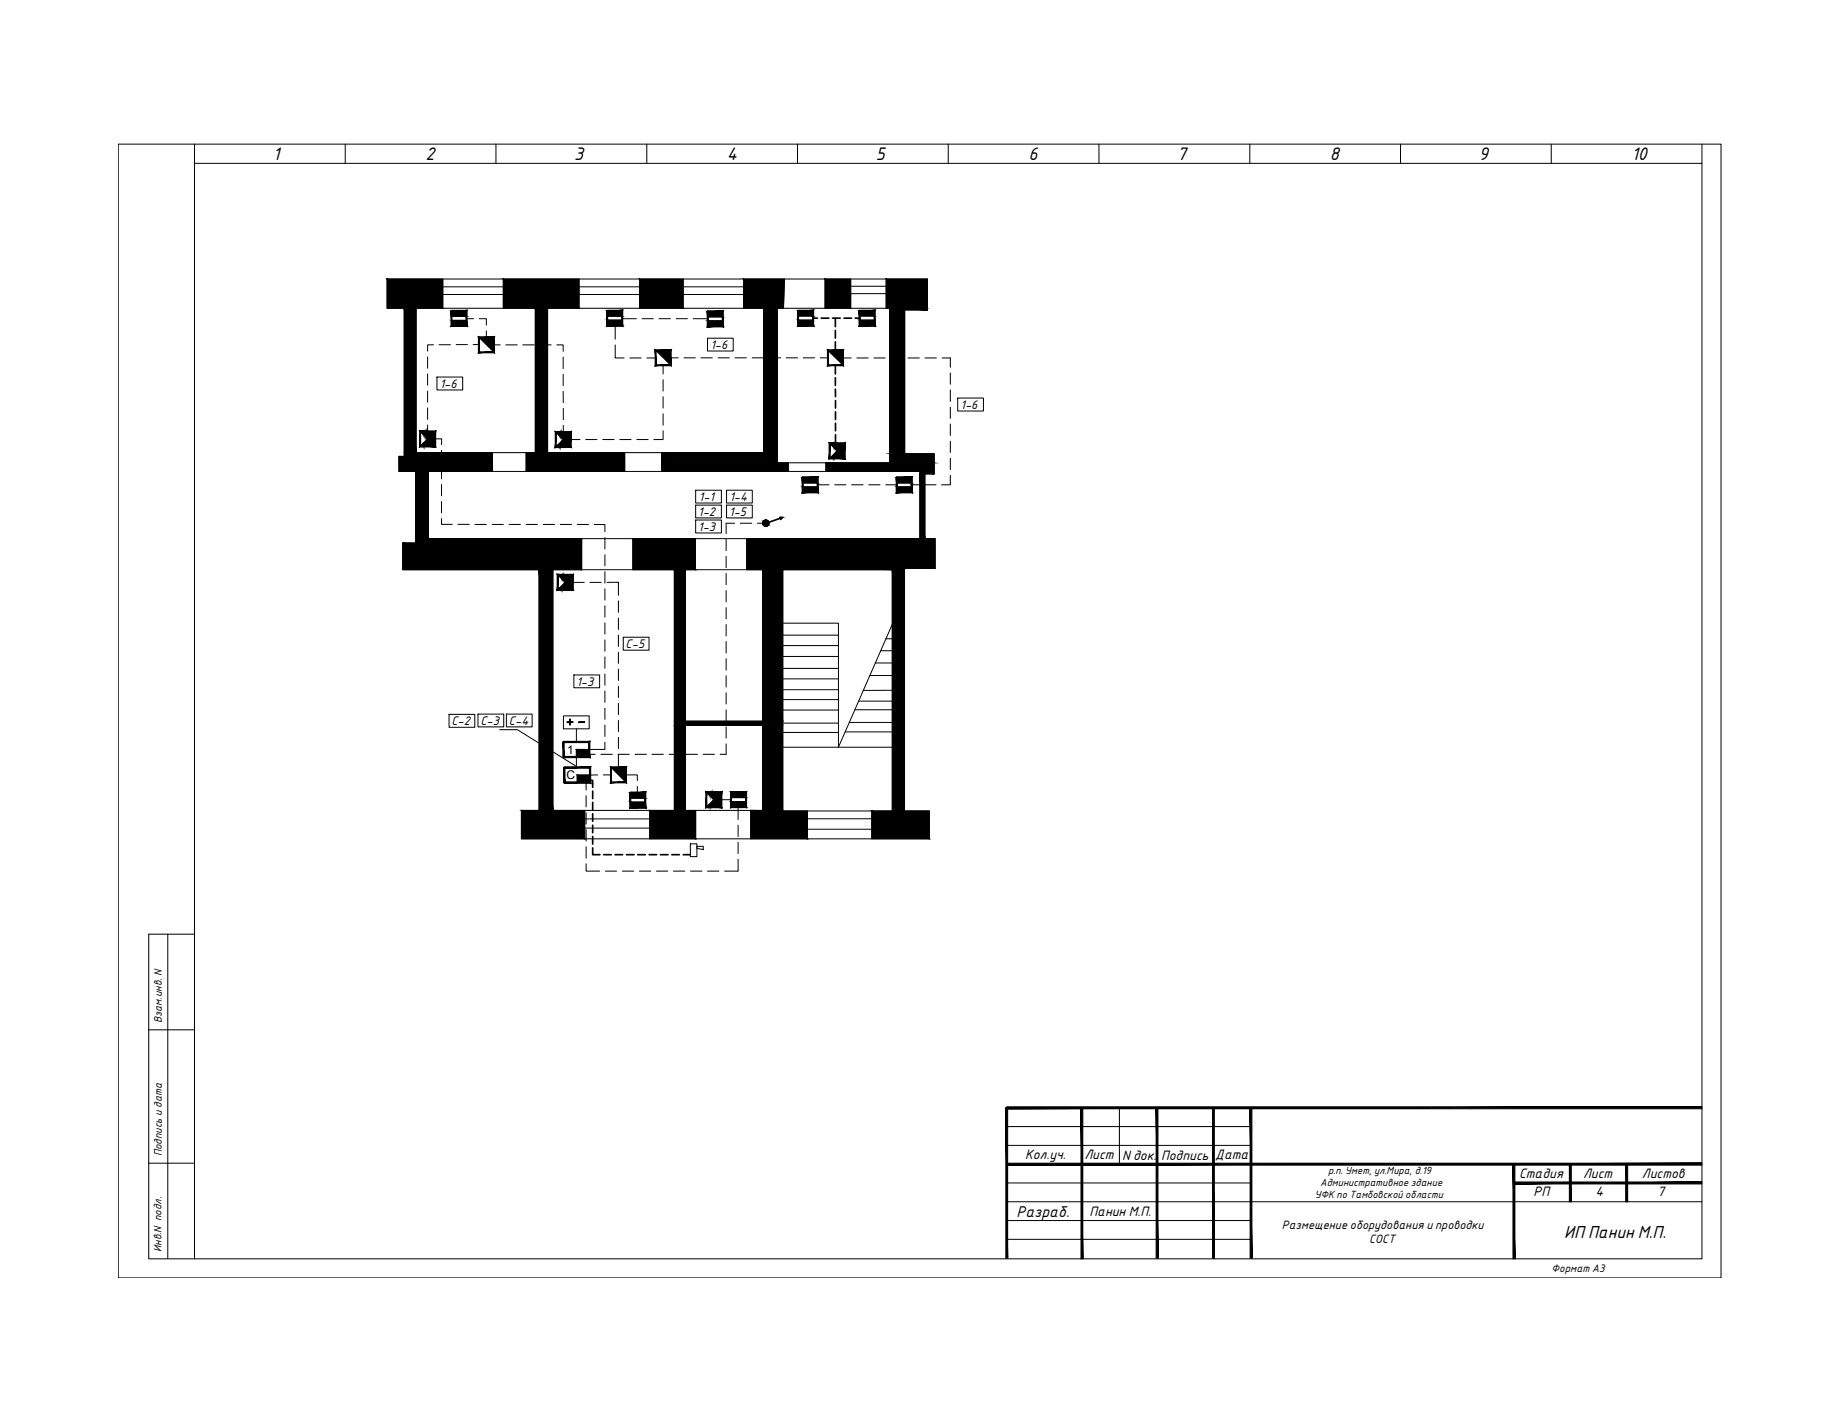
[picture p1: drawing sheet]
<svg xmlns="http://www.w3.org/2000/svg" width="279mm" height="216mm" viewBox="0 0 279 216" stroke-linecap="round" stroke-linejoin="round" font-family="sans-serif">
<!-- layer: DESC -->
<g fill="none" stroke="#000" stroke-width=".15">
<path d="M18 21.9h243.8v172.4h-243.8zM29.6 24.8h229.3v166.6h-236.3M29.6 21.9v169.5M52.5 21.9v2.9M75.4 21.9v2.9M98.4 21.9v2.9M121.3 21.9v2.9M144.2 21.9v2.9M167.1 21.9v2.9M190.1 21.9v2.9M213 21.9v2.9M235.9 21.9v2.9"/>
<path d="M258.9 21.9v2.9M65 54.3v1.7M65 56.8v1.8M65 59.4v1.8M65.9 52.4h-.9v1M66.5 57.3h3.9v2h-3.9zM66.8 52.4h1.7M68.7 47.3h2.3v.8h-2.3zM68.7 48.7h2.3v.9h-2.3zM69.4 52.4h1.7M70.9 48.5h1.1M72.8 52.4h-.8"/>
<path d="M72.9 48.5h1.1v.9M74 50.3v1M75.1 52.4h1M76.9 52.4h1.8M79.5 52.4h1.8M82.1 52.4h1.7M84.7 52.4h1v1M85.7 54.3v1.7M85.7 56.9v1.7M85.7 59.5v1.7M92.4 47.2h2.3v.9h-2.3zM92.4 48.7h2.3v.8h-2.3z"/>
<path d="M93.6 52.4v2h1.3M93.6 49.6v2M94.7 48.5h2.1M95.8 54.4h1.7M97.7 48.5h1.7M98.4 54.4h1.3M100.2 48.5h1.8M100.9 55.5v1.4M100.9 57.7v1.8M102 54.4h1.2M102.8 48.5h1.8M104 54.4h1.8"/>
<path d="M105.4 48.5h2.1M106.6 54.4h1.7M107.6 51.4h3.9v2h-3.9zM107.6 47.3h2.3v.9h-2.3zM107.6 48.8h2.3v.8h-2.3zM109.2 54.4h1.7M111.8 54.4h1.7M114.4 54.4h1.7M117 54.4h1.7M119.6 54.4h1.7M121.4 48.7h2.3v.8h-2.3zM122.2 54.4h1.7"/>
<path d="M124.7 54.4h1.2M128.2 54.4h1.3M130.3 54.4h1.8M130.7 48.7h2.3v.8h-2.3zM132.9 54.4h1.7M135.5 54.4h1.7M138.1 54.4h1.7M140.7 54.4h1.7M143.3 54.4h1.2v1.4M144.5 56.7v1.7M144.5 59.3v1.7M65 62v1.8"/>
<path d="M65 64.6v1M66.2 66.7h1v.9M67.2 68.5v1.7M67.2 71.1v1.7M67.2 73.7v1.7M67.2 76.2v1.8M67.2 78.8v.9M67.2 79.7h1.6M69.7 79.7h1.7M72.2 79.7h1.8M74.8 79.7h1.8M77.4 79.7h1.8"/>
<path d="M80 79.7h1.7M82.6 79.7h1.7M85.2 79.7h1.7M85.7 62.1v1.7M85.7 64.7v1M86.8 66.8h1.4M87.8 79.7h1.7M89.1 66.8h1.7M90.4 79.7l1.6 .1v1.1M91.7 66.8h1.7M94.3 66.8h1.7M96.9 66.8h1.7"/>
<path d="M100.9 65.5v1.3h-1.4M100.9 60.3v1.7M100.9 62.9v1.8M105.8 74.5h3.9v2h-3.9zM105.8 76.8h3.9v1.9h-3.9zM105.8 79.1h3.9v1.9h-3.9zM110.5 74.5h3.9v2h-3.9zM110.5 76.8h3.9v1.9h-3.9zM111.7 79.6h-1.3v1.5M112.6 79.6h1.7M115.2 79.6h1.3M119.9 70.4v1.3"/>
<path d="M122.1 72.6h2.2v.8h-2.2zM122.1 74h2.2v.9h-2.2zM124.3 73.7h1.8M125.6 70.4v1.3M127 73.7h1.7M129.5 73.7h1.8M132.1 73.7h1.8M134.7 73.7h1.8M136.4 72.6h2.3v.8h-2.3zM136.4 74h2.3v.9h-2.3zM138.4 73.7h1.4M140.6 73.7h1.8"/>
<path d="M144.5 72.2v1.5h-1.3M144.5 61.9v1.7M144.5 64.5v1.7M144.5 67.1v1.7M144.5 69.7v1.7M145.7 60.5h3.9v2h-3.9zM87.1 88.5h1.8M89.7 88.5h1.8M92 81.7v1.8M92 84.3v1.7M92 86.9v1.8M92 89.5v1.7"/>
<path d="M92 92.1v1.7M92 94.7v1.7M92 97.3v1.7M92 99.9v1.7M92.3 88.5h1.8v2M94.1 91.4v1.7M94.1 94v1.7M94.1 96.5v1.8M94.1 99.2v1.7M94.8 96.9h3.9v2h-3.9zM110.4 82v1.7M110.4 84.6v1.7"/>
<path d="M110.4 87.2v1.7M110.4 89.8v1.7M110.4 92.4v1.7M110.4 95v1.7M110.4 97.5v1.8M68.3 108.6h3.9v2h-3.9zM72.7 108.6h3.9v1.9h-3.9zM76 110.9h2.7l9 5.6M77 108.6h3.9v1.9h-3.9zM85.7 108.8h3.9v2h-3.9zM87.3 102.6h3.9v2h-3.9zM87.7 115.1h.1"/>
<path d="M87.7 110.8v2M87.7 115.1v1.6M87.8 119h.1M89.1 119v1.1M89.6 114.7h.9M90.9 117.8h-3.1v1.2M91.4 114.7h1.7M91.8 117.8h1.1M92 112.8v1.1h-4.3v1.2M92 102.5v1.7M92 105.1v1.7M92 107.7v1.7"/>
<path d="M92 110.2v1.8M94 114.7h1.7M94.1 101.7v1.8M94.1 104.3v1.8M94.1 106.9v1.8M94.1 109.5v1.7M94.1 112.1v1.7M94.1 114.7v2M95.2 117.8h1.7v.9M96.6 114.7h1.7M96.9 119.6v.8M99.2 114.7h1.7"/>
<path d="M101.8 114.7h1.7M104.3 114.7h1.8M106.9 114.7h1.8M110.4 113.1v1.6h-.9M110.4 100.1v1.8M110.4 102.7v1.8M110.4 105.3v1.7M110.4 107.9v1.8M110.4 110.5v1.7M89.1 131.3v1.1h2.1M89.1 121v1.7M89.1 123.6v1.7"/>
<path d="M89.1 126.1v1.8M89.1 128.7v1.8M92.1 132.4h1.7M94.7 132.4h1.7M95.9 120.5h2.3v.9h-2.3zM95.9 121.9h2.3v.9h-2.3zM97.3 132.4h1.7M99.8 132.4h1.8M102.4 132.4h1.8M105 128.3h1v1.9h-1zM105 132.4h1.8M106 128.7h1v.5l-1-.2z"/>
<path d="M107.6 132.4h1.7M109.7 121.6h1.5M111.2 120.4h2.3v.9h-2.3zM111.2 121.9h2.3v.8h-2.3zM112.3 130.6v1.8h-2.1M112.3 122.8v1.8M112.3 125.5v1.7M112.3 128.1v1.7M22.6 156.6h7M25.5 142v49.4M29.6 142h-7v49.4M22.6 176.9h7"/>
<path d="M153.1 171.3h37.2M153.1 174.1h37.2M153.1 179.9h37.2M170.3 168.4v8.6M153.1 182.7h105.7M153.1 188.4h37.2M153.1 185.6h37.2"/>
</g>
<g fill="#000" stroke="#000" stroke-width=".15">
<path d="M72.9 51.4h2.1l.1 2.1zM99.8 53.3h2.1l.1 2.2zM126 53.3h2.1l.1 2.2zM93 116.7h2.1l.1 2.2z"/>
<path d="M61.5 46.9l1.8 21.9v-21.9zM61.5 46.9l1.8 21.9h-1.8z"/>
<path d="M58.9 42.4l8.4 4.5v-4.5zM58.9 42.4l8.4 4.5h-8.4z"/>
<path d="M68.7 47.2v.1l2.3-.1zM68.7 47.3l2.3-.1-.1 .1zM71 47.2l-.1 .1 .1 2.3zM70.9 47.3l.1 2.3-.1-.1zM68.6 49.6h2.4l-.1-.1zM68.6 49.6l.1-.1h2.2zM68.6 47.3v2.3l.1-.1zM68.6 47.3h.1v2.2z"/>
<path d="M68.7 47.3l2.3 .8v-.8zM68.7 47.3l2.3 .8h-2.3z"/>
<path d="M68.7 48.7l2.3 .9v-.9zM68.7 48.7l2.3 .9h-2.3z"/>
<path d="M72.8 51.2l.1 .2 2.3-.2zM72.9 51.4l2.3-.2-.2 .2zM75.2 51.2l-.2 .2 .2 2.2zM75 51.4l.2 2.2-.2-.1zM72.8 53.6h2.4l-.2-.1zM72.8 53.6l.1-.1h2.1zM72.8 51.2v2.4l.1-.1zM72.8 51.2l.1 .2v2.1z"/>
<path d="M81.4 46.9l1.9 21.9v-21.9zM81.4 46.9l1.9 21.9h-1.9z"/>
<path d="M76.6 42.4l11.5 4.5v-4.5zM76.6 42.4l11.5 4.5h-11.5z"/>
<path d="M92.4 47.2v.1l2.3-.1zM92.4 47.3l2.3-.1-.1 .1zM94.7 47.2l-.1 .1 .1 2.3zM94.6 47.3l.1 2.3-.1-.1zM92.3 49.6h2.4l-.1-.1zM92.3 49.6l.1-.1h2.2zM92.3 47.2v2.4l.1-.1zM92.3 47.2h.1v2.3z"/>
<path d="M92.4 47.2l2.3 .9v-.9zM92.4 47.2l2.3 .9h-2.3z"/>
<path d="M92.4 48.7l2.3 .8v-.8zM92.4 48.7l2.3 .8h-2.3z"/>
<path d="M99.6 53.2l.2 .1 2.3-.1zM99.8 53.3l2.3-.1-.2 .1zM102.1 53.2l-.2 .1 .2 2.3zM101.9 53.3l.2 2.3-.2-.1zM99.6 55.6h2.5l-.2-.1zM99.6 55.6l.2-.1h2.1zM99.6 53.2v2.4l.2-.1zM99.6 53.2l.2 .1v2.2z"/>
<path d="M97.3 42.4l6.6 4.5v-4.5zM97.3 42.4l6.6 4.5h-6.6z"/>
<path d="M107.6 47.3v.1l2.4-.1zM107.6 47.4l2.4-.1-.2 .1zM110 47.3l-.2 .1 .2 2.3zM109.8 47.4l.2 2.3-.2-.1zM107.6 49.7h2.4l-.2-.1zM107.6 49.7l.1-.1h2.1zM107.6 47.3v2.4l.1-.1zM107.6 47.3h.1v2.3z"/>
<path d="M107.6 47.3l2.3 .9v-.9zM107.6 47.3l2.3 .9h-2.3z"/>
<path d="M107.6 48.8l2.3 .8v-.8zM107.6 48.8l2.3 .8h-2.3z"/>
<path d="M116.2 46.9l2 21.9v-21.9zM116.2 46.9l2 21.9h-2z"/>
<path d="M113.1 42.4l6.1 4.5 .1-4.5zM113.1 42.4l6.1 4.5h-6.1z"/>
<path d="M121.4 47.2v.1l2.4-.1zM121.4 47.3l2.4-.1-.2 .1zM123.8 47.2l-.2 .1 .2 2.3zM123.6 47.3l.2 2.3-.2-.1zM121.3 49.6h2.5l-.2-.1zM121.5 49.5h2.1l-2.3 .1zM121.3 47.2v2.4l.2-.1zM121.3 47.2h.2v2.3z"/>
<path d="M121.4 47.2l2.3 .9v-.9zM121.4 47.2l2.3 .9h-2.3z"/>
<path d="M121.4 48.7l2.3 .8v-.8zM121.4 48.7l2.3 .8h-2.3z"/>
<path d="M125.8 53.2l.2 .1 2.3-.1zM126 53.3l2.3-.1-.2 .1zM128.3 53.2l-.2 .1 .2 2.3zM128.1 53.3l.2 2.3-.2-.1zM125.8 55.6h2.5l-.2-.1zM125.8 55.6l.2-.1h2.1zM125.8 53.2v2.4l.2-.1zM125.8 53.2l.2 .1v2.2z"/>
<path d="M125.5 42.4l3.9 4.5v-4.5zM125.5 42.4l3.9 4.5h-3.9z"/>
<path d="M130.7 47.2v.1l2.4-.1zM130.7 47.3l2.4-.1-.2 .1zM132.9 47.3l.2 2.3v-2.4zM132.9 47.3l.2 2.3-.2-.1zM130.7 49.6h2.4l-.2-.1zM130.7 49.6l.1-.1h2.1zM130.7 47.2v2.4l.1-.1zM130.7 47.2h.1v2.3z"/>
<path d="M130.7 47.2l2.3 .9v-.9zM130.7 47.2l2.3 .9h-2.3z"/>
<path d="M130.7 48.7l2.3 .8v-.8zM130.7 48.7l2.3 .8h-2.3z"/>
<path d="M135.3 47.1l2.3 21.9v-21.9zM135.3 47.1l2.3 21.9h-2.3z"/>
<path d="M134.8 42.4l6.3 4.5v-4.5zM134.8 42.4l6.3 4.5h-6.3z"/>
<path d="M135.3 46.9l5.8 .2v-.2zM135.3 46.9l5.8 .2h-5.8z"/>
<path d="M64.2 65.6h.2l-.2 .2zM64.4 65.6l-.2 .2h.2z"/>
<path d="M64.4 67.7v.1h-.2zM64.2 67.7v.1l.2-.1z"/>
<path d="M64.4 65.6h.1l-.1 .3zM64.5 65.6l-.1 .3h.1z"/>
<path d="M64.5 65.6h.1l-.1 .5zM64.6 65.6l-.1 .5h.1z"/>
<path d="M64.5 67.5v.3h-.1zM64.4 67.5v.3l.1-.3z"/>
<path d="M64.6 67.4v.4h-.1zM64.5 67.4v.4l.1-.4z"/>
<path d="M64.6 65.6h.2l-.2 .6zM64.8 65.6l-.2 .6h.2z"/>
<path d="M64.8 65.6h.1l-.1 .8zM64.9 65.6l-.1 .8h.1z"/>
<path d="M64.8 67.2v.6h-.2zM64.6 67.2v.6l.2-.6z"/>
<path d="M64.9 67.1v.7h-.1zM64.8 67.1v.7l.1-.7z"/>
<path d="M64.9 65.6h.2l-.2 .9zM65.1 65.6l-.2 .9h.2z"/>
<path d="M65.1 65.6h.1l-.1 2.2zM65.2 65.6l-.1 2.2h.1z"/>
<path d="M65.1 66.9v.9h-.2zM64.9 66.9v.9l.2-.9z"/>
<path d="M65.1 66.7l.1 .1-1.2 1zM64 67.8l.1 .1 1.1-1.1z"/>
<path d="M63.2 71.7l1.9 10.2v-10.2zM63.2 71.7l1.9 10.2h-1.9z"/>
<path d="M65.2 65.6h.1l-.1 2.2zM65.3 65.6l-.1 2.2h.2z"/>
<path d="M64.1 65.6l1.1 1.1-.1 .1zM64.1 65.6l-.1 .1 1.1 1.1z"/>
<path d="M65.3 65.6h.2l-.2 2.2zM65.5 65.6l-.2 2.2h.2z"/>
<path d="M65.5 65.6h.2l-.2 2.2zM65.7 65.6l-.2 2.2h.2z"/>
<path d="M65.7 65.6h.1l-.1 2.2zM65.8 65.6l-.1 2.2h.1z"/>
<path d="M65.8 65.6h.1l-.1 2.2zM65.9 65.6l-.1 2.2h.1z"/>
<path d="M65.9 65.6h.2l-.2 2.2zM66.1 65.6l-.2 2.2h.2z"/>
<path d="M66.3 65.5v2.5l-.2-.2zM66.3 65.5l-.2 .2v2.1zM63.8 65.5h2.5l-.2 .2zM63.8 65.5l.2 .2h2.1zM63.8 65.5l.2 .2-.2 2.3zM64 65.7l-.2 2.3 .2-.2zM64 67.8l2.3 .2h-2.5zM64 67.8l2.3 .2-.2-.2z"/>
<path d="M61.5 68.8l13.4 .6v-.6zM61.5 68.8l13.4 .6h-13.4z"/>
<path d="M60.7 69.4l14.2 2.3v-2.3zM60.7 69.4l14.2 2.3h-14.2z"/>
<path d="M84.8 65.7h.2l-.2 .2zM85 65.7l-.2 .2h.2z"/>
<path d="M85 67.7v.2h-.2zM84.8 67.7v.2l.2-.2z"/>
<path d="M85 65.8h.1l-.1 .2zM85.1 65.8l-.1 .2h.1z"/>
<path d="M85.1 65.8h.2l-.2 .4zM85.3 65.8l-.2 .4h.2z"/>
<path d="M85.1 67.6v.3h-.1zM85 67.6v.3l.1-.3z"/>
<path d="M85.3 67.5v.4h-.2zM85.1 67.5v.4l.2-.4z"/>
<path d="M85.3 65.7h.1l-.1 .6zM85.4 65.7l-.1 .6h.1z"/>
<path d="M85.4 65.7h.1l-.1 .8zM85.5 65.7l-.1 .8h.1z"/>
<path d="M85.4 67.3v.6h-.1zM85.3 67.3v.6l.1-.6z"/>
<path d="M85.5 65.8h.2l-.2 .8zM85.7 65.8l-.2 .8h.2z"/>
<path d="M85.5 67.2v.7h-.1zM85.4 67.2v.7l.1-.7z"/>
<path d="M85.7 65.7h.1l-.1 2.2zM85.8 65.7l-.1 2.2h.1z"/>
<path d="M85.7 67v.9h-.2zM85.5 67v.9l.2-.9z"/>
<path d="M85.7 66.8l.1 .1-1.2 1zM84.6 67.9l.1 .1 1.1-1.1z"/>
<path d="M85.8 65.7h.2l-.2 2.2zM86 65.7l-.2 2.2h.2z"/>
<path d="M84.7 65.7l1.1 1.1-.1 .1zM84.7 65.7l-.1 .1 1.1 1.1z"/>
<path d="M86 65.7h.1l-.1 2.2zM86.1 65.7l-.1 2.2h.1z"/>
<path d="M86.1 65.7h.2l-.2 2.2zM86.3 65.7l-.2 2.2h.2z"/>
<path d="M86.2 65.7h.2l-.1 2.2zM86.4 65.7l-.1 2.2h.1z"/>
<path d="M86.4 65.7h.2l-.2 2.2zM86.6 65.7l-.2 2.2h.2z"/>
<path d="M86.6 65.7h.1l-.1 2.2zM86.7 65.7l-.1 2.2h.1z"/>
<path d="M86.9 65.6v2.4l-.2-.1zM86.9 65.6l-.2 .2v2.1zM84.4 65.6h2.5l-.2 .2zM84.4 65.6l.2 .2h2.1zM84.4 65.6l.2 .2-.2 2.3zM84.6 65.8l-.2 2.3 .2-.2zM84.6 67.9l2.3 .1-2.5 .1zM84.6 67.9l2.3 .1-.2-.1z"/>
<path d="M80 68.8l15 2.9v-2.9zM80 68.8l15 2.9h-15z"/>
<path d="M100.6 68.8l17.6 1.6v-1.6zM100.6 68.8l17.6 1.6h-17.6z"/>
<path d="M100.6 70.4l19.3 1.3v-1.3zM100.6 70.4l19.3 1.3h-19.3z"/>
<path d="M122.1 72.5v.2l2.3-.2zM122.1 72.7l2.3-.2-.1 .2zM124.4 72.5l-.1 .2 .1 2.2zM124.3 72.7l.1 2.2-.1-.1zM122 74.9h2.4l-.1-.1zM122 74.9l.1-.1h2.2zM122 72.6v2.3l.1-.1zM122 72.6h.1v2.2z"/>
<path d="M122.1 72.6l2.2 .8v-.8zM122.1 72.6l2.2 .8h-2.2z"/>
<path d="M122.1 74l2.2 .9v-.9zM122.1 74l2.2 .9h-2.2z"/>
<path d="M126.5 67.4h.2l-.2 .2zM126.7 67.4l-.2 .2h.2z"/>
<path d="M126.6 67.5h.2l-.2 .3zM126.8 67.5l-.2 .3h.2z"/>
<path d="M126.7 69.5v.1h-.2zM126.5 69.5v.1l.2-.1z"/>
<path d="M126.8 69.3v.3h-.2zM126.6 69.3v.3l.2-.3z"/>
<path d="M126.8 67.5h.1l-.1 .4zM126.9 67.5l-.1 .4h.1z"/>
<path d="M126.9 67.4h.2l-.2 .7zM127.1 67.4l-.2 .7h.2z"/>
<path d="M126.9 69.2v.4h-.1zM126.8 69.2v.4l.1-.4z"/>
<path d="M127.1 67.4h.1l-.1 .8zM127.2 67.4l-.1 .8h.1z"/>
<path d="M127.1 69v.6h-.2zM126.9 69v.6l.2-.6z"/>
<path d="M127.2 67.5h.2l-.2 .9zM127.4 67.5l-.2 .9h.2z"/>
<path d="M127.2 68.9v.7h-.1zM127.1 68.9v.7l.1-.7z"/>
<path d="M127.3 67.4h.2l-.2 2.2zM127.5 67.4l-.2 2.2h.2z"/>
<path d="M127.4 68.7v.9h-.2zM127.2 68.7v.9l.2-.9z"/>
<path d="M127.4 68.5l.1 .1-1.2 1zM126.3 69.6l.1 .1 1.1-1.1z"/>
<path d="M127.5 67.4h.1l-.1 2.2zM127.6 67.4l-.1 2.2h.1z"/>
<path d="M126.4 67.4l1.1 1.1-.1 .1zM126.4 67.4l-.1 .1 1.1 1.1z"/>
<path d="M127.6 67.4h.2l-.2 2.2zM127.8 67.4l-.2 2.2h.2z"/>
<path d="M127.8 67.4h.1l-.1 2.2zM127.9 67.4l-.1 2.2h.1z"/>
<path d="M127.9 67.4h.2l-.2 2.2zM128.1 67.4l-.2 2.2h.2z"/>
<path d="M128.1 67.4h.1l-.1 2.2zM128.2 67.4l-.1 2.2h.1z"/>
<path d="M128.2 67.4h.2l-.2 2.2zM128.4 67.4l-.2 2.2h.2z"/>
<path d="M128.5 67.3l.1 2.5-.2-.2zM128.5 67.3l-.1 .2v2.1zM126.1 67.3h2.4l-.1 .2zM126.1 67.3l.2 .2h2.1zM126.1 67.3l.2 .2-.2 2.3zM126.3 67.5l-.2 2.3 .2-.2zM126.1 69.8l.2-.2 2.3 .2zM126.3 69.6l2.3 .2-.2-.2z"/>
<path d="M136.4 72.5v.2l2.3-.2zM136.4 72.7l2.3-.2-.1 .2zM138.6 72.7l.1 2.2v-2.4zM138.6 72.7l.1 2.2-.1-.1zM136.3 74.9h2.4l-.1-.1zM136.3 74.9l.2-.1h2.1zM136.3 72.6v2.3l.2-.1zM136.3 72.6h.2v2.2z"/>
<path d="M136.4 72.6l2.3 .8v-.8zM136.4 72.6l2.3 .8h-2.3z"/>
<path d="M136.4 74l2.3 .9v-.9zM136.4 74l2.3 .9h-2.3z"/>
<path d="M139.9 72.1l.8 9.8v-9.8zM139.9 72.1l.8 9.8h-.8z"/>
<path d="M135.3 69l6.8 1.4v-1.4zM135.3 69l6.8 1.4h-6.8z"/>
<path d="M125.6 70.4l16.5 1.3v-1.3zM125.6 70.4l16.5 1.3h-16.5z"/>
<path d="M139.9 71.7l2.2 .4v-.4zM139.9 71.7l2.2 .4h-2.2z"/>
<path d="M82 86.6l2.1 36.6v-36.6zM82 86.6l2.1 36.6h-2.1z"/>
<path d="M85.1 87.4h.2l-.2 .2zM85.3 87.4l-.2 .2h.2z"/>
<path d="M85.3 87.4h.1l-.1 .4zM85.4 87.4l-.1 .4h.1z"/>
<path d="M85.3 89.5v.1h-.2zM85.1 89.5v.1l.2-.1z"/>
<path d="M85.4 89.3v.3h-.1zM85.3 89.3v.3l.1-.3z"/>
<path d="M85.4 87.4h.2l-.2 .5zM85.6 87.4l-.2 .5h.2z"/>
<path d="M85.5 87.4h.2l-.2 .6zM85.7 87.4l-.2 .6h.2z"/>
<path d="M85.6 89.2v.4h-.2zM85.4 89.2v.4l.2-.4z"/>
<path d="M85.7 87.4h.1l-.1 .8zM85.8 87.4l-.1 .8h.1z"/>
<path d="M85.7 89v.6h-.1zM85.5 89l.1 .6 .1-.6z"/>
<path d="M85.8 87.4h.2l-.2 .9zM86 87.4l-.2 .9h.2z"/>
<path d="M85.9 88.9v.7h-.2zM85.7 88.9v.7l.2-.7z"/>
<path d="M86 87.4h.1l-.1 2.2zM86.1 87.4l-.1 2.2h.1z"/>
<path d="M86 88.7v.9h-.2zM85.8 88.7v.9l.2-.9z"/>
<path d="M86 88.5l.1 .1-1.2 1zM84.9 89.6l.1 .1 1.1-1.1z"/>
<path d="M86.1 87.4h.2l-.2 2.2zM86.3 87.4l-.2 2.2h.2z"/>
<path d="M85 87.4l1.1 1.1-.1 .1zM84.9 87.5l1.1 1.1-1-1.2z"/>
<path d="M86.3 87.4h.1l-.1 2.2zM86.4 87.4l-.1 2.2h.1z"/>
<path d="M86.4 87.4h.2l-.2 2.2zM86.6 87.4l-.2 2.2h.2z"/>
<path d="M86.6 87.4h.1l-.1 2.2zM86.7 87.4l-.1 2.2h.1z"/>
<path d="M86.7 87.4h.2l-.2 2.2zM86.9 87.4l-.2 2.2h.2z"/>
<path d="M86.9 87.4h.1l-.1 2.2zM87 87.4l-.1 2.2h.1z"/>
<path d="M87.2 87.3v2.5l-.2-.2zM87 87.5v2.1l.2-2.3zM84.7 87.3h2.5l-.2 .2zM84.7 87.3l.2 .2h2.1zM84.7 87.3l.2 .2-.2 2.3zM84.9 87.5l-.2 2.3 .2-.2zM84.7 89.8l.2-.2 2.3 .2zM84.9 89.6l2.3 .2-.2-.2z"/>
<path d="M63.2 81.9l25.3 .7v-.7zM63.2 81.9l25.3 .7h-25.3z"/>
<path d="M61.2 82.6l27.3 4v-4zM61.2 82.6l27.3 4h-27.3z"/>
<path d="M102.6 86.6l1.7 23.1v-23.1zM102.6 86.6l1.7 23.1h-1.7z"/>
<path d="M96.3 81.9l9.5 4.7v-4.7zM96.3 81.9l9.5 4.7h-9.5z"/>
<path d="M116 86.6l3.1 23.1v-23.1zM116 86.6l3.1 23.1h-3.1z"/>
<path d="M113.6 86.4l24 .2v-.2zM113.6 86.4l24 .2h-24z"/>
<path d="M135.7 86.6l1.9 36.7v-36.7zM135.7 86.6l1.9 36.7h-1.9z"/>
<path d="M113.6 81.9l28.6 4.5v-4.5zM113.6 81.9l28.6 4.5h-28.6z"/>
<path d="M85.7 112.7v.2l4-.2zM85.7 112.9l4-.2-.2 .2zM89.5 112.9l.2 2.3v-2.5zM89.5 112.9l.2 2.3-.2-.2zM85.7 115.2h4l-.2-.2zM85.7 115h3.8l-3.8 .2z"/>
<path d="M85.6 112.8l.2 2.3v-2.3zM85.6 112.8l.2 2.3h-.2z"/>
<path d="M85.8 116.6v.2l4-.2zM85.8 116.8l4-.2-.1 .2zM89.8 116.6l-.1 .2 .1 2.3zM89.7 116.8l.1 2.3-.1-.2zM85.8 119.1h4l-.1-.2zM85.8 118.9h3.9l-3.9 .2z"/>
<path d="M85.7 116.7l.2 2.3v-2.3zM85.7 116.7l.2 2.3h-.2z"/>
<path d="M86.2 109.7v.2l.9-.2zM86.2 109.9l.9-.2v.2z"/>
<path d="M86.6 109.3l.2 .9v-.9zM86.6 109.3l.2 .9h-.2z"/>
<path d="M88 109.7v.2l.9-.2zM88 109.9l.9-.2v.2z"/>
<path d="M87.7 113.9l1.9 1.2v-1.2zM87.7 113.9l1.9 1.2h-1.9z"/>
<path d="M87.8 117.8l1.9 1.2v-1.2zM87.8 117.8l1.9 1.2h-1.9z"/>
<path d="M92.9 116.6l.1 .1 2.3-.1zM93 116.7l2.3-.1-.2 .1zM95.3 116.6l-.2 .1 .2 2.3zM95.1 116.7l.2 2.3-.2-.1zM92.9 119h2.4l-.2-.1zM92.9 119l.1-.1h2.1zM92.9 116.6v2.4l.1-.1zM92.9 116.6l.1 .1v2.2z"/>
<path d="M102.6 110.3l1.7 12.9v-12.9zM102.6 110.3l1.7 12.9h-1.7z"/>
<path d="M102.6 109.7l16.5 .6v-.6zM102.6 109.7l16.5 .6h-16.5z"/>
<path d="M116 110.3l3.1 12.9v-12.9zM116 110.3l3.1 12.9h-3.1z"/>
<path d="M79.3 123.2l9.6 4.3v-4.3zM79.3 123.2l9.6 4.3h-9.6z"/>
<path d="M95.9 120.4v.2l2.3-.2zM95.9 120.6l2.3-.2-.1 .2zM98.2 120.4l-.1 .2 .1 2.3zM98.1 120.6l.1 2.3-.1-.2zM95.8 122.9h2.4l-.1-.2zM95.9 122.7h2.2l-2.3 .2zM95.8 120.5v2.4l.1-.2zM95.8 120.5h.1v2.2z"/>
<path d="M95.9 120.5l2.3 .9v-.9zM95.9 120.5l2.3 .9h-2.3z"/>
<path d="M95.9 121.9l2.3 .9v-.9zM95.9 121.9l2.3 .9h-2.3z"/>
<path d="M98.8 123.2l7 4.3v-4.3zM98.8 123.2l7 4.3h-7z"/>
<path d="M107.7 120.5h.2l-.2 .2zM107.9 120.5l-.2 .2h.2z"/>
<path d="M107.9 120.5h.1l-.1 .3zM108 120.5l-.1 .3h.1z"/>
<path d="M107.9 122.5v.2h-.1zM107.8 122.5v.2l.1-.2z"/>
<path d="M108 120.5h.2l-.2 .5zM108.2 120.5l-.2 .5h.2z"/>
<path d="M108 122.4v.3h-.1zM107.9 122.4v.3l.1-.3z"/>
<path d="M108.2 120.5h.1l-.1 .6zM108.3 120.5l-.1 .6h.1z"/>
<path d="M108.2 122.2v.5h-.2zM108 122.2v.5l.2-.5z"/>
<path d="M108.3 120.5h.2l-.2 .7zM108.5 120.5l-.2 .7h.2z"/>
<path d="M108.3 122.1v.6h-.1zM108.2 122.1v.6l.1-.6z"/>
<path d="M108.5 120.5h.1l-.1 .9zM108.6 120.5l-.1 .9h.1z"/>
<path d="M108.5 121.9v.8h-.2zM108.3 121.9v.8l.2-.8z"/>
<path d="M108.6 120.5h.1l-.1 2.2zM108.7 120.5l-.1 2.2h.1z"/>
<path d="M108.6 121.8v.9h-.1zM108.5 121.8v.9l.1-.9z"/>
<path d="M108.6 121.5l.1 .2-1.2 1zM107.5 122.7l.1 .1 1.1-1.1z"/>
<path d="M107.6 120.4l1.1 1.1-.1 .1zM107.6 120.4l-.1 .1 1.1 1.1z"/>
<path d="M108.7 120.5h.2l-.2 2.2zM108.9 120.5l-.2 2.2h.2z"/>
<path d="M108.9 120.5h.1l-.1 2.2zM109 120.5l-.1 2.2h.1z"/>
<path d="M109 120.5h.2l-.2 2.2zM109.2 120.5l-.2 2.2h.2z"/>
<path d="M109.2 120.5h.1l-.1 2.2zM109.3 120.5l-.1 2.2h.1z"/>
<path d="M109.3 120.5h.2l-.2 2.2zM109.5 120.5l-.2 2.2h.2z"/>
<path d="M109.5 120.5h.1l-.1 2.2zM109.6 120.5l-.1 2.2h.1z"/>
<path d="M109.8 120.4v2.4l-.2-.2zM109.8 120.4l-.2 .1v2.1zM107.4 120.4h2.4l-.2 .1zM107.4 120.4l.1 .1h2.1zM107.4 120.4l.1 .1-.1 2.3zM107.5 120.5l-.1 2.3 .1-.2zM107.4 122.8l.1-.2 2.3 .2zM107.5 122.6l2.3 .2-.2-.2z"/>
<path d="M111.2 120.4v.1l2.4-.1zM111.2 120.5l2.4-.1-.2 .1zM113.6 120.4l-.2 .1 .2 2.3zM113.4 120.5l.2 2.3-.2-.2zM111.1 122.8h2.5l-.2-.2zM111.1 122.8l.2-.2h2.1zM111.1 120.4v2.4l.2-.2zM111.1 120.4h.2v2.2z"/>
<path d="M111.2 120.4l2.3 .9v-.9zM111.2 120.4l2.3 .9h-2.3z"/>
<path d="M111.2 121.9l2.3 .8v-.8zM111.2 121.9l2.3 .8h-2.3z"/>
<path d="M114.2 123.2l4.9 .1v-.1zM114.2 123.2l4.9 .1h-4.9z"/>
<path d="M114.2 123.3l8.6 4.2v-4.2zM114.2 123.3l8.6 4.2h-8.6z"/>
<path d="M132.6 123.3l8.7 4.2v-4.2zM132.6 123.3l8.7 4.2h-8.7z"/>
<path d="M153.1 176.9v.3l105.7-.3zM153.1 177.2l105.7-.3v.3z"/>
<path d="M153.1 168.3v.3l105.7-.3zM153.1 168.6l105.7-.3v.3z"/>
<path d="M153 168.4l.3 22.9v-22.9zM153 168.4l.3 22.9h-.3z"/>
<path d="M164.4 168.4l.3 23v-23zM164.4 168.4l.3 23h-.3z"/>
<path d="M175.8 168.4l.3 22.9v-22.9zM175.8 168.4l.3 22.9h-.3z"/>
<path d="M184.4 168.4l.3 22.9v-22.9zM184.4 168.4l.3 22.9h-.3z"/>
<path d="M190.1 168.4l.3 22.9v-22.9zM190.1 168.4l.3 22.9h-.3z"/>
<path d="M230.3 179.7v.3l28.5-.3zM230.3 180l28.5-.3v.3z"/>
<path d="M230.1 177v14.4h.3zM230.1 177h.3v14.4z"/>
<path d="M238.7 177v5.7h.3zM238.7 177h.3v5.7z"/>
<path d="M247.3 177v5.7h.3zM247.3 177h.3v5.7z"/>
</g>
<!-- layer: BLK_12_THHN -->
<g fill="none" stroke="#000" stroke-width=".15">
<path d="M58.9 42.4h82.2v4.7h-3.5v21.9h4.5v3.1h-1.4v9.8h1.5v4.5h-4.6v36.9h3.7v4.2h-62v-4.3h2.7v-36.6h-20.8v-4h2v-10.9h-2.5v-2.3h.8v-22.5h-2.6zM63.3 46.9h18.1v21.9h-18.1zM67.3 42.4v4.5M67.3 43.6h9.3M67.3 44.8h9.3M76.6 42.4v4.5M83.3 46.9h32.9v21.9h-32.9zM88.1 43.6h9.2M88.1 44.8h9.2M88.1 42.4v4.5M97.3 42.4v4.5M103.9 43.6h9.2"/>
<path d="M103.9 44.8h9.2M103.9 42.4v4.5M113.1 42.4v4.5M118.2 46.9h17.1v23.5h-17.1zM119.3 42.4l-.1 4.5M125.5 42.4v4.5M129.4 42.4v4.5M129.4 43.5h5.4M129.4 44.6h5.4M134.8 42.4v4.5M65.1 71.7h74.8v10.2h-74.8zM74.9 68.8v2.9"/>
<path d="M80 68.8v2.9M95 68.8v2.9M100.6 68.8v2.9M84.1 86.6h18.5v36.6h-18.5zM88.5 81.9v4.7M96.3 81.9v4.7M104.3 86.6h11.7v23.1h-11.7zM105.8 81.9v4.7M113.6 81.9v4.7M119.1 86.6h16.6v36.7h-16.6zM119.1 94.7h8.4v18.9l8.2-18.7M119.1 96.6h8.4"/>
<path d="M119.1 98.2h8.4M119.1 99.8h8.4M133.9 98.9h1.8M134.7 97.1h1M104.3 110.3h11.7v12.9h-11.7zM119.1 113.6h16.6M119.1 101.6h8.4M119.1 103.2h8.4M119.1 104.9h8.4M119.1 106.4h8.4M119.1 108h8.4M119.1 109.9h8.4"/>
<path d="M119.1 111.4h8.4M128.5 111.3h7.2M129.2 109.8h6.5M130 107.9h5.7M130.6 106.6h5.1M132.3 102.7h3.4M133.1 100.8h2.6M135.7 105h-4.4M88.9 123.2v4.3M88.9 124.5h9.9M88.9 125.9h9.9M98.8 123.2v4.3"/>
<path d="M105.8 123.2v4.3M114.2 123.2v4.3M122.8 124.5h9.8M122.8 123.3v4.2M122.8 126.1h9.8M132.6 123.3v4.2"/>
</g>
<g fill="#000" stroke="#000" stroke-width=".15">
<path d="M116.5 79.1h.1zM116.4 79.1h.2z"/>
<path d="M116.4 79.1h.3zM116.3 79.1h.4z"/>
<path d="M116.4 80h.2zM116.4 80h.1z"/>
<path d="M116.3 79.1l.4 .1zM116.2 79.2h.5z"/>
<path d="M116.3 80h.4zM116.3 80h.3z"/>
<path d="M116.2 79.2h.6zM116.2 79.2h.6z"/>
<path d="M116.2 79.9h.5zM116.2 79.9l.5 .1z"/>
<path d="M116.2 79.2l.7 .1zM116.2 79.2l.7 .1h-.8z"/>
<path d="M116.2 79.8h.6zM116.2 79.8l.5 .1z"/>
<path d="M116.1 79.3l.8 .1v-.1zM116.1 79.3l.8 .1h-.8z"/>
<path d="M116.1 79.8h.8zM116.1 79.8h.7z"/>
<path d="M116.1 79.4l.8 .1v-.1zM116.1 79.4l.8 .1h-.9z"/>
<path d="M116.1 79.7l.8 .1v-.1zM116.1 79.7l.8 .1h-.8z"/>
<path d="M116 79.5l.9 .1v-.1zM116 79.5l.9 .1h-.9z"/>
<path d="M116 79.6h.9zM116 79.6h.9h-.9z"/>
<path d="M116 79.6h.9zM116 79.6l.9 .1z"/>
<path d="M118.7 78.7h.3zM118.7 78.7v.1l.3-.1z"/>
<path d="M118.7 78.8l.3-.1zM118.7 78.8l.1 .2 .1-.2z"/>
</g>
<g fill="none" stroke="#000" stroke-width=".25">
<path d="M118.8 79l-.1-.3h.3l-2 .7M89.7 118.6h.4v1.1M90.1 128.9v1h1.1M90.1 120.3v1.1M90.1 122v1.2M90.1 123.7v1.2M90.1 125.5v1.1M90.1 127.2v1.1M91.8 129.9h1.2M93.5 129.9h1.2M95.3 129.9h1.1M97 129.9h1.2"/>
<path d="M98.7 129.9h1.2M100.4 129.9h1.2M102.2 129.9h1.1M103.9 129.9h1.1"/>
<circle cx="116.5" cy="79.5" r=".46"/>
</g>
<!-- layer: LINK -->
<g fill="none" stroke="#000" stroke-width=".25">
<path d="M123.7 48.4h.6M124.9 48.4h1.2M126.6 48.4h1.2M127.1 48.4v1.3M127.1 50.2v1.2M127.1 52v1.3M127.1 55.5v1.4M127.1 57.4v1.2M127.1 59.2v1.1M128.4 48.4h1.1M130.1 48.4h.6M127.1 60.9v1.1"/>
<path d="M127.1 62.6v1.2M127.1 64.4v1.1M127.1 66.1v1.3"/>
</g>
<g font-size="2.7">
<text x="41.5" y="24.4">1</text>
<text x="64.7" y="24.4">2</text>
<text x="87.3" y="24.3">3</text>
<text x="110.6" y="24.3">4</text>
<text x="133.2" y="24.3">5</text>
<text x="156.4" y="24.3">6</text>
<text x="179.1" y="24.3">7</text>
<text x="202.3" y="24.3">8</text>
<text x="224.9" y="24.3">9</text>
<text x="248.1" y="24.3">10</text>
</g>
<text font-size="2.5" x="237.9" y="188.2">ИП Панин М.П.</text>
<text font-size="2.3" x="154.6" y="185">Разраб.</text>
<g font-size="2">
<text x="155.9" y="176.3">Кол.уч.</text>
<text x="164.9" y="176.3">Лист</text>
<text x="170.7" y="176.3">N док.</text>
<text x="176.6" y="176.4">Подпись</text>
<text x="184.8" y="176.3">Дата</text>
<text x="231" y="179.1">Стадия</text>
<text x="240.8" y="179.1">Лист</text>
<text x="249.7" y="179.1">Листов</text>
<text x="165.7" y="184.8">Панин М.П.</text>
<text x="233.2" y="181.8">РП</text>
<text x="242.7" y="181.8">4</text>
<text x="252.1" y="181.8">7</text>
</g>
<g font-size="1.8">
<text x="108" y="53.1">1-6</text>
<text x="66.9" y="59">1-6</text>
<text x="146.1" y="62.2">1-6</text>
<text x="106.3" y="76.2">1-1</text>
<text x="110.9" y="76.2">1-4</text>
<text x="106.2" y="78.4">1-2</text>
<text x="106.2" y="80.7">1-3</text>
<text x="110.9" y="78.4">1-5</text>
<text x="95.2" y="98.5">C-5</text>
<text x="87.7" y="104.3">1-3</text>
<text x="68.7" y="110.2">C-2</text>
<text x="73.1" y="110.2">C-3</text>
<text x="77.4" y="110.2">C-4</text>
<text x="86.1" y="118.5">C</text>
<text x="86.2" y="114.6">1</text>
<text x="195" y="186.9">Размещение оборудования и проводки</text>
<text x="208.3" y="189">СОСТ</text>
</g>
<g font-size="1.6">
<text x="24.6" y="155.6" transform="rotate(-90 24.6 155.6)">Взам.инв. N</text>
<text x="24.6" y="175.8" transform="rotate(-90 24.6 175.8)">Подпись и дата</text>
<text x="24.6" y="190.4" transform="rotate(-90 24.6 190.4)">Инв.N подл.</text>
<text x="236" y="193.4">Формат А3</text>
</g>
<g font-size="1.5">
<text x="202" y="178.6">р.п. Умет, ул.Мира, д.19</text>
<text x="200" y="182.2">УФК по Тамбовской области</text>
<text x="200.8" y="180.4">Административное здание</text>
</g>
</svg>
